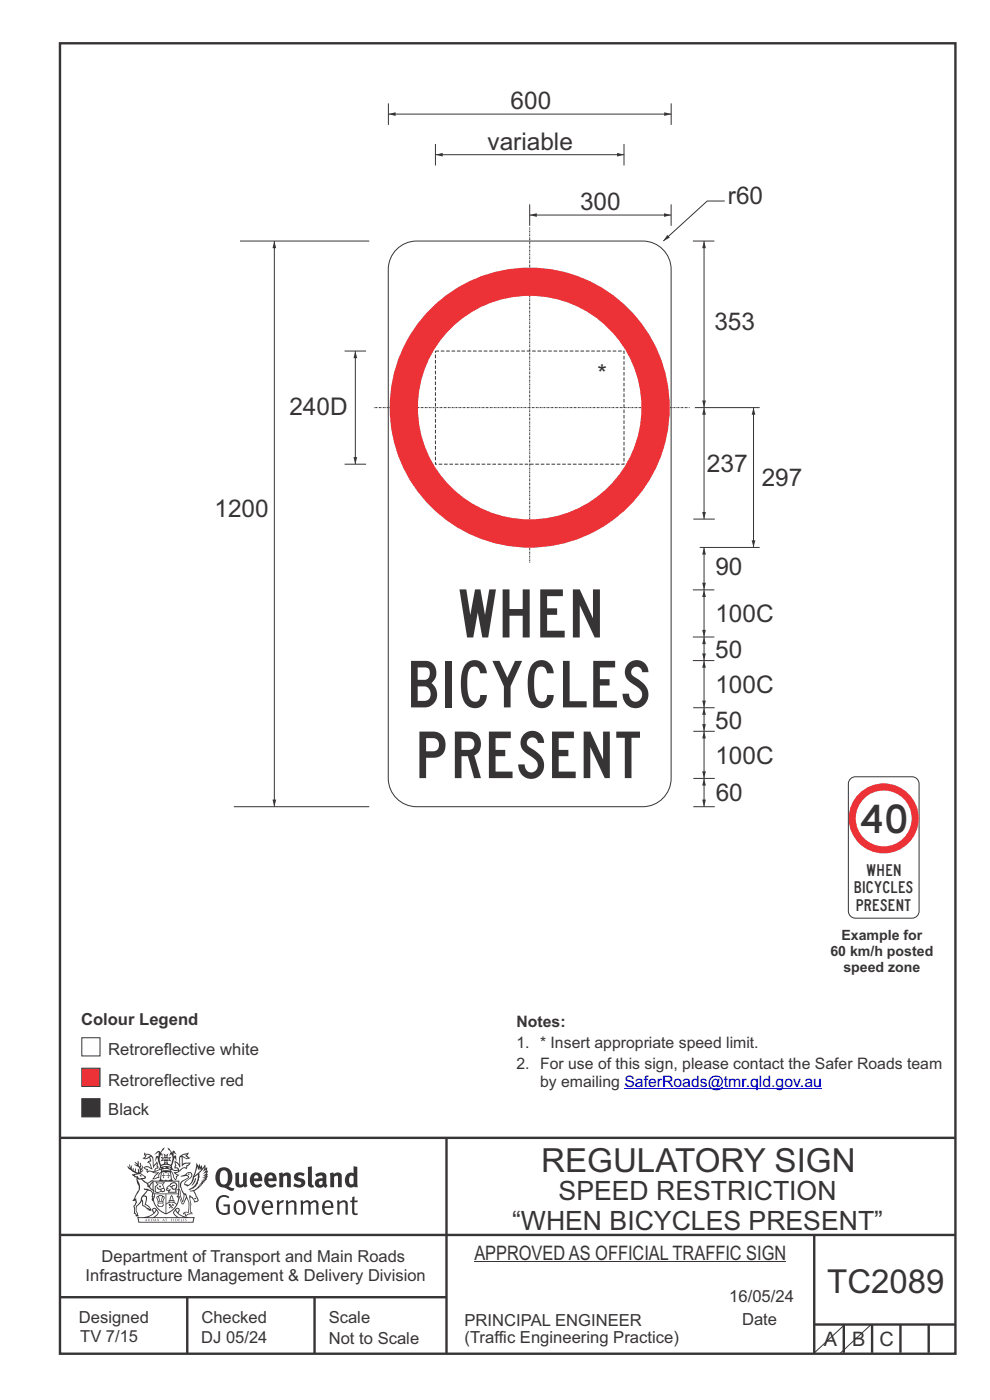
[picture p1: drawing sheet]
<svg xmlns="http://www.w3.org/2000/svg" width="210mm" height="297mm" viewBox="0 0 210 297" stroke-linecap="round" stroke-linejoin="round" font-family="sans-serif">
<g fill="none" stroke="#373435" stroke-width=".51">
<path d="M12.7 9.2h190v278h-190zM12.7 241.4h190M94.7 241.4v45.8M12.7 262h190M12.7 275.2h82M39.7 275.2v12M66.7 275.2v12M172.7 262.2v25M172.7 281h30M179 281v6M185 281v6M191 281v6"/>
<path d="M197 281v6"/>
</g>
<path d="M17.4 226.6h3.8v3.9h-3.8z" fill-rule="evenodd" fill="#ed3237" stroke="#373435" stroke-width=".21"/>
<path d="M17.4 233.1h3.8v3.8h-3.8z" fill-rule="evenodd" fill="#373435" stroke="#373435" stroke-width=".21"/>
<path d="M17.4 220.1h3.8v3.9h-3.8z" fill-rule="evenodd" fill="#fefefe" stroke="#373435" stroke-width=".21"/>
<path d="M132.4 230.9h41.9" fill="none" stroke="#0000c4" stroke-width=".21"/>
<g fill="#373435">
<path d="M47 248.4a2.55 2.55 0 0 0 0 2.7l.3 .2a.81 .81 0 0 0 1-1v-.5a1.04 1.04 0 0 0-1.1-1.5zM46.3 248.1a1.82 1.82 0 0 1 2.1-.2 1.82 1.82 0 0 1 .9 1.8 2.29 2.29 0 0 1-.8 2l.7 .3h.5l-.2 .6a2.87 2.87 0 0 1-2-.7 2.12 2.12 0 0 1-1.7-3.1z" fill-rule="evenodd"/>
<path d="M49.9 248.9l.8-.2v2a.46 .46 0 0 0 .3 .6 .46 .46 0 0 0 .6-.3v-2.1l.7-.2v2.4l.2 .5-.5 .3-.3-.3a1.02 1.02 0 0 1-1.2 .3 1.02 1.02 0 0 1-.6-1.1z" fill-rule="evenodd"/>
<path d="M54 249.5l-.1 .5h.9a.49 .49 0 0 0-.2-.6 .49 .49 0 0 0-.6 .1zM53.4 249.1a1.34 1.34 0 0 1 1.6-.2 1.34 1.34 0 0 1 .6 1.5v.2h-1.7a.77 .77 0 0 0 .5 .8 .77 .77 0 0 0 .9-.4l.3 .5a1.59 1.59 0 0 1-2 .2 1.59 1.59 0 0 1-.5-2.1z" fill-rule="evenodd"/>
<path d="M57 249.5l-.1 .5h1a.49 .49 0 0 0-.2-.6 .49 .49 0 0 0-.7 .1zM56.4 249.1a1.34 1.34 0 0 1 1.6-.2 1.34 1.34 0 0 1 .7 1.5v.2h-1.8a.77 .77 0 0 0 .5 .8 .77 .77 0 0 0 .9-.4l.4 .5a1.59 1.59 0 0 1-2.1 .2 1.59 1.59 0 0 1-.5-2.1z" fill-rule="evenodd"/>
<path d="M59.2 248.9l.7-.2 .1 .4a.95 .95 0 0 1 1-.3 .95 .95 0 0 1 .7 .8v2.3h-.8v-2.3a.46 .46 0 0 0-.8 .1v2.2h-.8z" fill-rule="evenodd"/>
<path d="M62.6 249.1a1.75 1.75 0 0 1 2-.1l-.2 .5-.6-.2a.43 .43 0 0 0-.6 .3l.4 .3a1.04 1.04 0 0 1 1.2 1.1 1.04 1.04 0 0 1-1.4 1l-1.2-.4 .3-.6 1 .4 .4-.4a.88 .88 0 0 0-1-.5l-.4-.2-.1-.4z" fill-rule="evenodd"/>
<path d="M65.3 247.6l.8-.2 .1 3.8 .3 .2 .1 .4a.88 .88 0 0 1-1 0 .88 .88 0 0 1-.3-1z" fill-rule="evenodd"/>
<path d="M67.8 250.6a.43 .43 0 0 0-.1 .7 .43 .43 0 0 0 .7-.1v-.7zM66.8 249.1a1.7 1.7 0 0 1 2.4 .1v1.9l.3 .4-.4 .5-.5-.4a1.03 1.03 0 0 1-1.7-.1 1.03 1.03 0 0 1 .8-1.5h.7v-.4a.8 .8 0 0 0-1.2 .1z" fill-rule="evenodd"/>
<path d="M70 248.9l.7-.2 .1 .4a.95 .95 0 0 1 1-.3 .95 .95 0 0 1 .7 .8v2.3h-.8v-2.3a.46 .46 0 0 0-.8 .1v2.2h-.8z" fill-rule="evenodd"/>
<path d="M74.3 249.5a1.48 1.48 0 0 0 0 1.7h.5l.2-.1v-1.5l-.3-.2zM75 247.4l.8 .1 .1 4.4h-.7l-.1-.2a1.26 1.26 0 0 1-1.4 0 1.26 1.26 0 0 1-.5-1.3 1.29 1.29 0 0 1 .4-1.4 1.29 1.29 0 0 1 1.4-.1z" fill-rule="evenodd"/>
<path d="M46.4 253.9a1.72 1.72 0 0 1 2.3 0l-.3 .3a1.24 1.24 0 0 0-1.4-.2 1.24 1.24 0 0 0-.6 1.4 1.49 1.49 0 0 0 1.2 1.9l.7-.1v-1.3h-.8l-.1-.4h1.3v1.9a1.93 1.93 0 0 1-2.2 0 1.93 1.93 0 0 1-.7-2.2l.2-.8z" fill-rule="evenodd"/>
<path d="M50.4 255.1a1.65 1.65 0 0 0 .2 2.2 .99 .99 0 0 0 1-1.4 .78 .78 0 0 0-.4-.8 .78 .78 0 0 0-.8 0zM50 254.9a1.33 1.33 0 0 1 1.6-.1 1.33 1.33 0 0 1 .5 1.4 1.31 1.31 0 0 1-1.3 1.6 1.31 1.31 0 0 1-1.2-1.6v-.6z" fill-rule="evenodd"/>
<path d="M52.5 254.7l.4-.1 .9 2.6 .8-2.5h.5l-1.1 3h-.5z" fill-rule="evenodd"/>
<path d="M56.3 255.2l-.2 .7h1.3a.7 .7 0 0 0-.3-.8 .7 .7 0 0 0-.8 .1zM55.9 255a1.22 1.22 0 0 1 1.5-.2 1.22 1.22 0 0 1 .5 1.5h-1.8a.93 .93 0 0 0 .5 1 .93 .93 0 0 0 1.1-.2l.2 .3a1.43 1.43 0 0 1-1.8 .1 1.43 1.43 0 0 1-.6-1.7z" fill-rule="evenodd"/>
<path d="M58.7 254.7l.4-.1 .1 .5 .4-.4 .6-.1-.2 .5a.66 .66 0 0 0-.8 .7v1.9h-.4z" fill-rule="evenodd"/>
<path d="M60.6 254.7l.4-.1 .1 .5a.94 .94 0 0 1 1-.5 .94 .94 0 0 1 .8 .8v2.3h-.5l-.1-2.5a.81 .81 0 0 0-1.2 .3v2.2h-.4z" fill-rule="evenodd"/>
<path d="M63.7 254.7l.5-.1 .1 .5 .4-.3a.78 .78 0 0 1 1.1 .3 .9 .9 0 0 1 1-.5 .9 .9 0 0 1 .8 .8v2.3h-.5l-.1-2.5a.67 .67 0 0 0-1.1 .3v2.2h-.5v-2.4l-.4-.3-.7 .4v2.3h-.5z" fill-rule="evenodd"/>
<path d="M69 255.2l-.1 .7h1.3a.7 .7 0 0 0-.3-.8 .7 .7 0 0 0-.9 .1zM68.7 255a1.22 1.22 0 0 1 1.5-.2 1.22 1.22 0 0 1 .5 1.5h-1.8a.93 .93 0 0 0 .4 1 .93 .93 0 0 0 1.2-.2l.1 .3a1.44 1.44 0 0 1-1.7 .1 1.44 1.44 0 0 1-.6-1.7z" fill-rule="evenodd"/>
<path d="M71.4 254.7l.5-.1 .1 .5a.94 .94 0 0 1 1-.5 .94 .94 0 0 1 .8 .8v2.3h-.5l-.1-2.5a.81 .81 0 0 0-1.2 .3v2.2h-.4z" fill-rule="evenodd"/>
<path d="M74.7 253.9l.5-.1v.9h.7l-.1 .3h-.6v2.2l.1 .2h.5l.1 .3a.75 .75 0 0 1-1.2-.6v-2.1h-.4v-.3h.4z" fill-rule="evenodd"/>
<path d="M30.8 244.9l1.1 .3-.9 .5h-.4l.6-.5zM31.8 245.4h.2a2.44 2.44 0 0 1 .4 1.9l.1 .5 .7-1-.1 .6 .3 .3a.57 .57 0 0 0-.6 .7l-1-.1-.5 .2 .2-.5-.8-.3 .7-.1 .9 .5 .1-.1-.6-1.3-.2-.2h.5zM30.7 244.4l-.1 .5 .2 .4-.6 .4a1.04 1.04 0 0 0 1.4-.1l.2 .6-.3 .1-.2 .4a.94 .94 0 0 1 .8 1.1l-.2-.1a1.16 1.16 0 0 0-1.5-.1l.3 .4 .4 .2 .1 .5 .2 .1 .1-.2a.94 .94 0 0 1 1.1 .2l.8 .1-1.2 1.2a1.13 1.13 0 0 0 1.2-.2l.4-.1-.1-.4 .5-.8a.83 .83 0 0 0-.6 1.1l-.3-.1-.7 .4 1.1-1.4-.5 .1-.5-.1 1.3-.5-.1-.1-.9 .4v-.3l.2-.2 .3 .1 .1-.3-.2-.4v-.6l-.1-.4-.7 1v-.7a1.42 1.42 0 0 0-1.6-1.8z" fill-rule="evenodd"/>
<path d="M38.5 245.2l.5-.2 .7-.1-.6 .3 .8 .5h-.3zM38.3 245.5l.2-.1 .1 2a1.69 1.69 0 0 1 1.6-.6l-.8 .5 .1 .5a1.1 1.1 0 0 0-1.5 .6l-.1-.5-.2-.2h-.5l.3-.4-.3-.7a1.42 1.42 0 0 1 .8 1.1l.2-.1zM37.1 246.2l.1 1-.2 .3 .1 .4h.5l.1 .2a.96 .96 0 0 1-1.1-.1l-.1 .1a1.06 1.06 0 0 0 1.3 .2v.1a.72 .72 0 0 1-1 .2l.3 .5 .6 .2-.4 .2-.1 .6-.2-.3-.4-1.1-.4-.4 .4 .9a1.54 1.54 0 0 0 .7 1.2l.2-.3a.58 .58 0 0 1 .4-.8l.2-.1h-.3l-.5-.3 .9-.5a.93 .93 0 0 1 1.2-.5v.2l.2-.2 .1-.5a.99 .99 0 0 0 .7-.8l-1.3 .1-.3 .2-.1-1.4 .9 .4 .9-.3h-.4l-.5-.4 .4-.7-.6 .2a1.46 1.46 0 0 0-1.4 2.1v.4l-.2-.4z" fill-rule="evenodd"/>
<path d="M35.6 248.9l.2 .1-.1 .3 .4 .1h-.4v.6l-.1-.6h-.3l.3-.1z" fill-rule="evenodd"/>
<path d="M34.6 248.9l.2 .1v.3l.3 .1h-.3l-.1 .6v-.6h-.4l.4-.1z" fill-rule="evenodd"/>
<path d="M34.3 248.8a.57 .57 0 0 1 .9 .2 .57 .57 0 0 1 .9-.2l.2 1.4h-.2a.57 .57 0 0 1-.9 0 .69 .69 0 0 1-1.1 0zM34.2 248.1l-.3 2.1-.2 .4h3l-.2-.4-.3-2.1h-.2v.2l-.8-.1-.8 .1v-.2z" fill-rule="evenodd"/>
<path d="M34.2 252.4a.3 .3 0 0 0 .6 0 .3 .3 0 0 0-.6 0zM33.3 250.9l.3 .3-.3 .4a.79 .79 0 0 0 0 1.3l.8-.2-.1-.3a.55 .55 0 0 1-.7-.6l.1-.1 .2 .3 .3 .2 .8-.2-.4-.7 .4-.4-.7 .2zM33 250.7l1.1 .2 .9-.2-.4 .6 .4 1.2a.56 .56 0 0 1-.8 .3l-.2 .1a.73 .73 0 0 1-.9 .1 .73 .73 0 0 1-.3-1v-.4l.6-.4z" fill-rule="evenodd"/>
<path d="M35.6 251.8l.7-.4a.58 .58 0 0 1 1-.1 .58 .58 0 0 1-.4 .9l-.3-.3a.43 .43 0 0 1 .6-.4 .57 .57 0 0 0-.8 .2l-.2-.1-.3 .1 .4 .2a.55 .55 0 0 0 .9 .4v.5h-1.3l.3-.4-.1-.1-.6 .1 .2-.3-.2-.1zM35.4 251.8l-.1 .2a.39 .39 0 0 0 .2 .6h.3l-.2 .4h1.9l-.1-.8a.86 .86 0 0 0-.1-1.3 .86 .86 0 0 0-1.3 .4z" fill-rule="evenodd"/>
<path d="M36 254.8h.8v.2h-.8zM36.4 253.8l.2 .8h-.4zM36.4 253.5l-.3 .5-.1 .6h-.2v.4l-.7 .4 .2 .1a1.48 1.48 0 0 1 2.1 .2l.2-.1-.6-.5v-.5h-.2l-.1-.6z" fill-rule="evenodd"/>
<path d="M35.8 255.4l.4 .1 .1 .3 .3-.2-.2-.2a.38 .38 0 0 1 .5 .5l-.2-.2-.3 .2 .3 .2-.3 .3-.1-.4-.4 .4-.1-.2 .4-.3-.1-.1-.2 .1z" fill-rule="evenodd"/>
<path d="M34.5 254h.2v.2l-.2 .6h-.2zM33.6 255.3h.9v.2a.55 .55 0 0 1-.8 .4v-.2l-.2-.1zM33.4 254h.2l.2 .8h-.2zM33.6 255l.8-.1 .1 .2h-.8zM33.8 253.7h.5l-.2 1.1h-.1zM33.3 253.8l-.1 .3 .3 1.1a.48 .48 0 0 0-.1 .6 .48 .48 0 0 0 .5 .2h.5a.49 .49 0 0 0 .2-.8l.3-1.1-.1-.3a1.42 1.42 0 0 0-1.5 0z" fill-rule="evenodd"/>
<path d="M33.7 251.5l.4 .1 .1 .3h-.3z" fill-rule="evenodd"/>
<path d="M41.3 250.1l.3-.2-.2 .8-.6 .8h-.2l.5-.7z" fill-rule="evenodd"/>
<path d="M39.7 249l.3-.2 .5 .2a.88 .88 0 0 1-.6 1.1 1.22 1.22 0 0 0-.8 1.3l.5 .2a.72 .72 0 0 0 .9-.4l.5-.8 .2-.6 .8-.6v.2a2.85 2.85 0 0 1-2 2.9l.1 .1a2.13 2.13 0 0 0 1.9-1.5v-.3a2.01 2.01 0 0 0 .3-1.7l1.1-1.3-.4 1 .7-.5-.7 1 .8-.4-.8 .8 .7-.2-.9 .6 .8-.1-.8 .4h.7l-.8 .3 .3 .2h-.4l.2 .3h-.4l.2 .3h-.4l.1 .2h-.1a2.16 2.16 0 0 1-2 1.1l.1 .2 .4-.1a.76 .76 0 0 1 .7 .8l.5 1.2-.6 .2a1.45 1.45 0 0 0-1.1-1.3l.2 1.8-.1 1.8 .4 .3a1.07 1.07 0 0 0-1.2 .4v-.3l-.5-.2a.87 .87 0 0 1 1.1-.1v-.7a4.4 4.4 0 0 0-.6-3.1l-.1-.3h-.2a2.16 2.16 0 0 1-.7-2.2l.3-.4 1.2-.7a.55 .55 0 0 0-.4-.8zM37.8 252.4a.76 .76 0 0 1 .3 1.1l.6 1.6 .4-1.7 .2 .1a.61 .61 0 0 1-.1 .9l-.3 .8-.2 .1-.7-1.6-.3 .1a1.18 1.18 0 0 0 .1-1.4zM41.8 247.5l.2 .7 .3-.5v.6l.4-.5a1.9 1.9 0 0 1-1.2 1.4l-.3 .3zM38.2 249.6l1.4-.2 .2 .2v.3l-.5 .2a1.26 1.26 0 0 0-.9 1.9l.2 .7a1.84 1.84 0 0 1 .1 2.1l-.4-1.4a.96 .96 0 0 0-.4-1.2l-.4 .2a.78 .78 0 0 1 0 1.3l.1 .3h.4l.4 1.1a.38 .38 0 0 0 .2 .4 .38 .38 0 0 0 .4-.1l.6-1.2a2.94 2.94 0 0 1 .4 2.5l-.1 .4h-.8l-.3 .4v.2l.4-.1 .1 .4 .2 .1a1.02 1.02 0 0 1 1.3-.5v-.4l-.3-.1 .1-1.8-.3-1.3h.1a1.14 1.14 0 0 1 .8 1 .63 .63 0 0 0 .8-.2 .63 .63 0 0 0-.2-.9l-.6-1.2 .9-.6 .2-.4h.3l-.1-.2h.4l-.1-.3h.3l-.1-.3 .5-.1-.2-.2 .6-.4v-.2h-.2l.4-.5h-.3l.3-.5-.4 .1 .4-.5v-.3l-.3 .2 .2-.7-.1-.2-.4 .3v-.8l-.6 .8-.2-.8-.2 .5-.3-.7-.1 .6-.5-.8-.1 1.4-.6 1.8a1.81 1.81 0 0 1-1 1.5l-.6-.2a1.75 1.75 0 0 1 1.1-1.2 .75 .75 0 0 0 .1-1.3 .75 .75 0 0 0-1.2 .4z" fill-rule="evenodd"/>
<path d="M41.2 254.1h.3l.2 .2-.4 .1z" fill-rule="evenodd"/>
<path d="M29.4 258.4h11.6l-.1 .8h-11.4zM31.3 258.2l.5-.1a2.48 2.48 0 0 0 1.4-1.3l.3 .5-.5 .6-.5 .3zM32.5 256.6l.3-.2 .2 .1-.3 .7zM37.2 256.8a2.65 2.65 0 0 0 1.8 1.4h-1.1l-.5-.3-.5-.6zM37.4 256.5l.2-.1 .3 .2-.3 .6zM29.2 258.2l.1 1.2h11.8l.2-1.1-.2-.1a4.1 4.1 0 0 1-3.3-.9l.3-.4-.1-.6a1.06 1.06 0 0 0-1.3 1l.2 .4 .6 .5h-4.7l.3-.1a.84 .84 0 0 0 .6-.8 .84 .84 0 0 0-.5-.8l-.3-.2h-.5l-.1 .6 .3 .4a4.2 4.2 0 0 1-3.4 .9z" fill-rule="evenodd"/>
<path d="M31 258.7l.1 .2h-.2zM31 258.5l-.3 .6 .4-.2 .2 .2z" fill-rule="evenodd"/>
<path d="M31.3 258.6h.3v.4a.25 .25 0 0 0 .2-.1 .25 .25 0 0 0-.1-.3h.1a.29 .29 0 0 1 0 .4 .29 .29 0 0 1-.4 0 .29 .29 0 0 1 0-.4z" fill-rule="evenodd"/>
<path d="M32.2 258.6a.22 .22 0 0 1 .3 .2 .22 .22 0 0 1-.3 .2zM32 258.6l.1 .4a.33 .33 0 0 0 .4 0 .33 .33 0 0 0 0-.4 .33 .33 0 0 0-.5 0z" fill-rule="evenodd"/>
<path d="M32.9 258.7l.1 .2h-.2zM32.9 258.5l-.2 .6 .3-.2 .2 .2z" fill-rule="evenodd"/>
<path d="M33.3 258.6h.2l.1 .1 .2-.1-.2 .2 .2 .3-.3-.3-.1 .3h-.1l.2-.3z" fill-rule="evenodd"/>
<path d="M34.7 258.7l.1 .2h-.2zM34.7 258.5l-.3 .6 .4-.2 .2 .2z" fill-rule="evenodd"/>
<path d="M35 258.5h.5l-.2 .1v.5h-.2l.1-.5z" fill-rule="evenodd"/>
<path d="M36.2 258.6l.3-.1-.1 .1v.2h.1h-.1v.3h-.2z" fill-rule="evenodd"/>
<path d="M36.7 258.6h.2v.5h-.2z" fill-rule="evenodd"/>
<path d="M37.3 258.6a.22 .22 0 0 1 .3 .2 .22 .22 0 0 1-.3 .2zM37.1 258.6v.4a.33 .33 0 0 0 .5 0 .33 .33 0 0 0 0-.4 .33 .33 0 0 0-.5 0z" fill-rule="evenodd"/>
<path d="M37.8 258.6l.4-.1-.2 .1v.2h.1h-.1v.2l.2 .1h-.4z" fill-rule="evenodd"/>
<path d="M38.4 258.6h.2l-.1 .4 .2 .1h-.3z" fill-rule="evenodd"/>
<path d="M38.9 258.6h.2v.5h-.2z" fill-rule="evenodd"/>
<path d="M39.3 258.6h.2h-.1l.2 .3-.2 .2-.1-.1v-.1l.2 .1z" fill-rule="evenodd"/>
<path d="M34.2 247.4a1.51 1.51 0 0 1 2 .2 2.67 2.67 0 0 0-2.1 0zM35.7 247.6l.4 .1 .1 .3-.4-.1zM34.6 247.6h.5l.1 .2h-.4zM34 247.8l.3 .2h-.3zM34.9 246.9l.3-.2 .3 .2zM34.9 245.6l.2 .1v.3h-.2zM35 245.1l.2 .2 .2-.2-.1 .3h-.2zM35.1 246.3h.2l.1 .4-.2-.2-.2 .2zM35.3 245.7l.2-.1v.4h-.2zM34.4 245.7h.3l.1 .3-.4 .1 .2-.2zM35.7 245.7h.3l-.2 .2 .2 .2-.4-.1zM32.7 244.9l1-.5-.1 1-.2-.2-.3 .2-.3 1.1 .5-1 .3 .9a1.84 1.84 0 0 1 .2 1.7l.4 .1a2.48 2.48 0 0 1 2.2 0l.2-.2-.2-.7 .7-1.8 .4 .7-.2-1-.2-.1-.2 .3v-.9l.6 .4-.6-.8-.3 .1-.1 .4-.5-.9-.5-.3 .2 .5 .6 .5-.5 .8 .4-.4a2.06 2.06 0 0 1 0 2.3l-.5-.2-.2-.6 .1-.1 .8 .2-.4-.5 .4-.5-.7 .2-.2-.2 .2-.7-.5 .4-.5-.4 .2 .7-.2 .2-.7-.2 .4 .5-.4 .5 .8-.2 .1 .1-.2 .6-.5 .2a2.02 2.02 0 0 1 0-2.2l.3 .5-.1-.7-.3-.1 .8-1.2-.4 .3-.5 .8-.2-.3a.8 .8 0 0 0-.8 .5z" fill-rule="evenodd"/>
<path d="M29.2 250.1l.3 .1a.61 .61 0 0 1 .8 .4l.3 .2a.8 .8 0 0 1 .6 1l.4 .1 .5 .5a1 1 0 0 1 .5 1.1l-.1 .7v-.5h-.1a.96 .96 0 0 0-.8-1.3l-.2-.2h-.7l-.1-.1-.1 .1 .1 .3h.6l-1.2 1.3-.2 1-.4 .6a1.33 1.33 0 0 0-.5 1.8l.2 .5a1.26 1.26 0 0 1-.5-1.5l-.1-.3a1.56 1.56 0 0 0 .4-1.7l-.3 .2 .2-.5a3.2 3.2 0 0 0 .7-3zM30.4 253.9h.4a2.06 2.06 0 0 1-.1 1.6l.7 .5 .4 .4-.6-.1-.8-.6-.1-.9a.51 .51 0 0 1 .1-.9zM28.6 249.3a1.52 1.52 0 0 1 2.1 .5l-1.1 .2-.2-.1-.1-.4h-.5zM27.5 247v.8l-.3-.4h-.1a3.1 3.1 0 0 0 1.9 1.6l-1 .1 .5 .6 .5 .1 .1 1.1a1.84 1.84 0 0 1-.3 2.5l-.4 .9-.3 .4 .2 .1 .4-.1 .1 .4-.2 .5-.3 .2 .1 1.7h.2l.3 .5 .1 .1 .4-.1-.1-.5a1.3 1.3 0 0 1-.1-1.7l.9-1 .1 1.1 .6 .2 .5 .5 .1-.1 .2 .3h.5a1.85 1.85 0 0 0-1.2-1.4l.1-.3a1.39 1.39 0 0 0 0-1.4l-.5-.1 .5-.5a.66 .66 0 0 1 .9-.4 .66 .66 0 0 1 .3 .9l-.1 .4 .2-.1v.2l-.1 .3 .2 .5 .1-.3a2.24 2.24 0 0 0 .1-2.2 .73 .73 0 0 1-.7-.7 .73 .73 0 0 1 .6-.7v-.2a.94 .94 0 0 0-.9 .8 .48 .48 0 0 1-.1-.6 .48 .48 0 0 1 .5-.2l.5-.3a.51 .51 0 0 0-.8 .2l-.5 .2-1-.8h.6l.2-.5-1.2-.7 .5-.5v-.3l-.5 .4 .1-.2a.69 .69 0 0 0 .2-1v.4l-.2 .3v-1.1l-.3-.2 .1 .6-.1 .2-.4-1.3v.7l-.6-.4 .5 .7-.6-.2 .3 .3a1 1 0 0 1 .7 1.4l-.2-.8v.9l-.5-.2v-.8l-.2 .7-.2-.1-.1-.6-.2 .4-.2-.2 .1-.7-.2 .5z" fill-rule="evenodd"/>
<path d="M29.6 249.4l.2-.1 .3 .2z" fill-rule="evenodd"/>
<path d="M32.4 250.5h5.6v2l-.2-.1v-1.7h-5.2v2.5h5.2v-.8l.1 .2-.1 1.1v-.3h-2.5v4a4.1 4.1 0 0 0 2.6-3.6l.1-.1a4 4 0 0 1-2.8 3.9 4.2 4.2 0 0 1-2.8-4.7l.1 1.2 .1-.1a3.8 3.8 0 0 0 2.5 3.4v-4h-2.5l-.2-.9z" fill-rule="evenodd"/>
<circle cx="40" cy="249.1" r=".17"/>
</g>
<path d="M84.1 52.9a6 6 0 0 1 4.3-1.8h48a6 6 0 0 1 6 6v108a6 6 0 0 1-6 6h-48a6 6 0 0 1-6-6v-108a6 6 0 0 1 1.7-4.2zM153.7 42.6h-3.7l-9.3 8.5" fill="none" stroke="#373435" stroke-width=".21"/>
<path d="M141.6 49.8l.5 .6-1.4 .7z" fill="#373435"/>
<path d="M92.4 32.8h40" fill="none" stroke="#373435" stroke-width=".21"/>
<g fill="#373435">
<path d="M130.9 32.4l1.5 .4-1.5 .4z"/>
<path d="M92.4 32.8l1.5-.4v.8z"/>
</g>
<path d="M92.4 30.5v4.6M132.4 30.5v4.6M147 51.1h4.5M149.3 51.1v35.4M147.4 86.5h13.7M147.1 110.1h4.5M148.4 116.1h12.7" fill="none" stroke="#373435" stroke-width=".21"/>
<path d="M79.3 86.5h67M112.4 119.4v-71.2" fill="none" stroke="#373435" stroke-width=".21" stroke-dasharray=".1 .2 .4 .1" stroke-linecap="butt"/>
<path d="M92.4 74.5h40v24h-40z" fill="none" stroke="#373435" stroke-width=".21" stroke-dasharray=".8 .4" stroke-linecap="butt"/>
<g fill="#373435">
<path d="M149.3 51.1l.4 1.5h-.7z"/>
<path d="M149 85h.7l-.4 1.5z"/>
</g>
<path d="M149.3 86.5v23.6" fill="none" stroke="#373435" stroke-width=".21"/>
<g fill="#373435">
<path d="M149.3 86.5l.4 1.5h-.7z"/>
<path d="M149 108.6h.7l-.4 1.5z"/>
</g>
<path d="M159.8 86.5v29.6" fill="none" stroke="#373435" stroke-width=".21"/>
<g fill="#373435">
<path d="M159.8 86.5l.4 1.5h-.8z"/>
<path d="M159.4 114.6h.8l-.4 1.5z"/>
</g>
<path d="M82.4 24.2h60" fill="none" stroke="#373435" stroke-width=".21"/>
<g fill="#373435">
<path d="M140.9 23.8l1.5 .4-1.5 .4z"/>
<path d="M82.4 24.2l1.5-.4v.8z"/>
</g>
<path d="M82.4 21.9v4.6M142.4 21.9v4.6M147 135.1h4.5M147 125.1h4.5M149.3 125.1v10M147 140.1h4.5M147 150.1h4.6" fill="none" stroke="#373435" stroke-width=".21"/>
<g fill="#373435">
<path d="M149 133.6h.7l-.4 1.5z"/>
<path d="M149.3 125.1l.4 1.5h-.7z"/>
</g>
<path d="M149.3 135.1v5" fill="none" stroke="#373435" stroke-width=".21"/>
<g fill="#373435">
<path d="M149 138.6h.7l-.4 1.5z"/>
<path d="M149.3 135.1l.4 1.5h-.7z"/>
</g>
<path d="M149.3 150.1v5" fill="none" stroke="#373435" stroke-width=".21"/>
<g fill="#373435">
<path d="M149 153.6h.7l-.4 1.5z"/>
<path d="M149.3 150.1l.4 1.5h-.7z"/>
</g>
<path d="M149.3 155.1v10" fill="none" stroke="#373435" stroke-width=".21"/>
<g fill="#373435">
<path d="M149.3 155.1l.4 1.5h-.7z"/>
<path d="M149 163.6h.7l-.4 1.5z"/>
</g>
<path d="M112.4 45.6h30M147.1 165.1h4.5" fill="none" stroke="#373435" stroke-width=".21"/>
<g fill="#373435">
<path d="M140.9 45.2l1.5 .4-1.5 .4z"/>
<path d="M112.4 45.6l1.5-.4v.8z"/>
</g>
<path d="M112.4 43.4v4.5M142.4 43.4v4.5M149.3 165.1v6" fill="none" stroke="#373435" stroke-width=".21"/>
<g fill="#373435">
<path d="M149 169.6h.7l-.4 1.5z"/>
<path d="M149.3 165.1l.4 1.5h-.7z"/>
</g>
<path d="M147.1 155.1h4.5M149.3 140.1v10" fill="none" stroke="#373435" stroke-width=".21"/>
<g fill="#373435">
<path d="M149.3 140.1l.4 1.5h-.7z"/>
<path d="M149 148.6h.7l-.4 1.5z"/>
</g>
<path d="M147.1 171.1h4.5" fill="none" stroke="#373435" stroke-width=".21"/>
<path d="M88.7 86.5a23.7 23.7 0 0 1 47.4 0 23.7 23.7 0 0 1-47.4 0zM82.7 86.5a29.7 29.7 0 0 0 59.4 0 29.7 29.7 0 0 0-59.4 0z" fill-rule="evenodd" fill="#ed3237"/>
<path d="M149.3 116.1v9" fill="none" stroke="#373435" stroke-width=".21"/>
<g fill="#373435">
<path d="M149.3 116.1l.4 1.5h-.7z"/>
<path d="M149 123.6h.7l-.4 1.5z"/>
</g>
<path d="M58.2 51.1v120" fill="none" stroke="#373435" stroke-width=".21"/>
<g fill="#373435">
<path d="M58.2 51.1l.4 1.5h-.8z"/>
<path d="M57.8 169.6h.8l-.4 1.5z"/>
</g>
<path d="M50.9 51.1h27.4M73.1 74.5h4.6M75.4 74.5v24M73.1 98.5h4.6M49.6 171.1h28.7" fill="none" stroke="#373435" stroke-width=".21"/>
<g fill="#373435">
<path d="M75.4 74.5l.4 1.5h-.8z"/>
<path d="M75 97h.8l-.4 1.5z"/>
</g>
<path d="M180.6 165.1l.9-.3h12a1.51 1.51 0 0 1 1.5 1.5v27a1.51 1.51 0 0 1-1.5 1.5h-12a1.51 1.51 0 0 1-1.5-1.5v-27v-.5z" fill="none" stroke="#373435" stroke-width=".21"/>
<path d="M181.5 173.6a6 6 0 0 1 11.9 0 6 6 0 0 1-11.9 0zM180 173.6a7.5 7.5 0 0 0 14.9 0 7.5 7.5 0 0 0-14.9 0z" fill-rule="evenodd" fill="#ed3237"/>
<path d="M100.6 267.7h66.2M179.2 281l-6.6 6.1M184.7 281l-6.5 6.1" fill="none" stroke="#373435" stroke-width=".21"/>
<text font-size="14.2" fill="#373435" x="97.2" y="135.2">WHEN</text>
<g font-size="13.7" fill="#373435">
<text x="86.1" y="150.1">BICYCLES</text>
<text x="87.9" y="165.1">PRESENT</text>
</g>
<g font-size="7" fill="#373435">
<text x="114.8" y="248.7">REGULATORY SIGN</text>
<text x="175.5" y="274.2">TC2089</text>
</g>
<text font-size="6" fill="#373435" x="182.7" y="176.6">40</text>
<g font-size="5.6" fill="#373435">
<text x="118.5" y="254.6">SPEED RESTRICTION</text>
<text x="108.6" y="260.9">“WHEN BICYCLES PRESENT”</text>
</g>
<g font-size="5.2" fill="#373435">
<text x="108.3" y="23.1">600</text>
<text x="103.4" y="31.7">variable</text>
<text x="123" y="44.5">300</text>
<text x="154.4" y="43.3">r60</text>
<text x="151.5" y="70">353</text>
<text x="126.8" y="81.1">*</text>
<text x="61.4" y="88.1">240D</text>
<text x="149.9" y="100.1">237</text>
<text x="161.6" y="103.1">297</text>
<text x="45.5" y="109.7">1200</text>
<text x="151.8" y="122">90</text>
<text x="151.8" y="132">100C</text>
<text x="151.7" y="139.5">50</text>
<text x="151.8" y="147">100C</text>
<text x="151.7" y="154.6">50</text>
<text x="151.8" y="162">100C</text>
<text x="151.8" y="170">60</text>
</g>
<g font-size="4.2" fill="#373435">
<text x="100.6" y="267.2">APPROVED AS OFFICIAL TRAFFIC SIGN</text>
<text x="174.7" y="285.6">A</text>
<text x="180.7" y="285.6">B</text>
<text x="186.6" y="285.6">C</text>
</g>
<g font-size="3.5" fill="#373435">
<text x="17.2" y="217.4">Colour Legend</text>
<text x="23" y="223.7">Retroreflective white</text>
<text x="23" y="230.4">Retroreflective red</text>
<text x="23" y="236.4">Black</text>
<text x="21.6" y="267.8">Department of Transport and Main Roads</text>
<text x="18.2" y="271.8">Infrastructure Management &amp; Delivery Division</text>
<text x="16.7" y="280.6">Designed</text>
<text x="42.7" y="280.6">Checked</text>
<text x="69.7" y="280.6">Scale</text>
<text x="98.5" y="281.3">PRINCIPAL ENGINEER</text>
<text x="154.7" y="276.2">16/05/24</text>
<text x="157.4" y="281.2">Date</text>
<text x="17" y="284.8">TV 7/15</text>
<text x="42.7" y="284.8">DJ 05/24</text>
<text x="69.7" y="285.2">Not to Scale</text>
<text x="98.5" y="284.8">(Traffic Engineering Practice)</text>
</g>
<g font-size="3.4" fill="#373435">
<text x="109.6" y="217.8">Notes:</text>
<text x="109.6" y="222.3">1. * Insert appropriate speed limit.</text>
<text x="109.6" y="226.8">2. For use of this sign, please contact the Safer Roads team</text>
<text x="114.6" y="230.5">by emailing SaferRoads@tmr.qld.gov.au</text>
</g>
<g font-size="3" fill="#373435">
<text x="176.1" y="202.8">60 km/h posted</text>
<text x="178.5" y="199.4">Example for</text>
<text x="178.9" y="206.1">speed zone</text>
</g>
<g font-size="2.5" fill="#373435">
<text x="183.9" y="185.8">WHEN</text>
<text x="181.3" y="189.5">BICYCLES</text>
<text x="181.7" y="193.3">PRESENT</text>
</g>
</svg>
